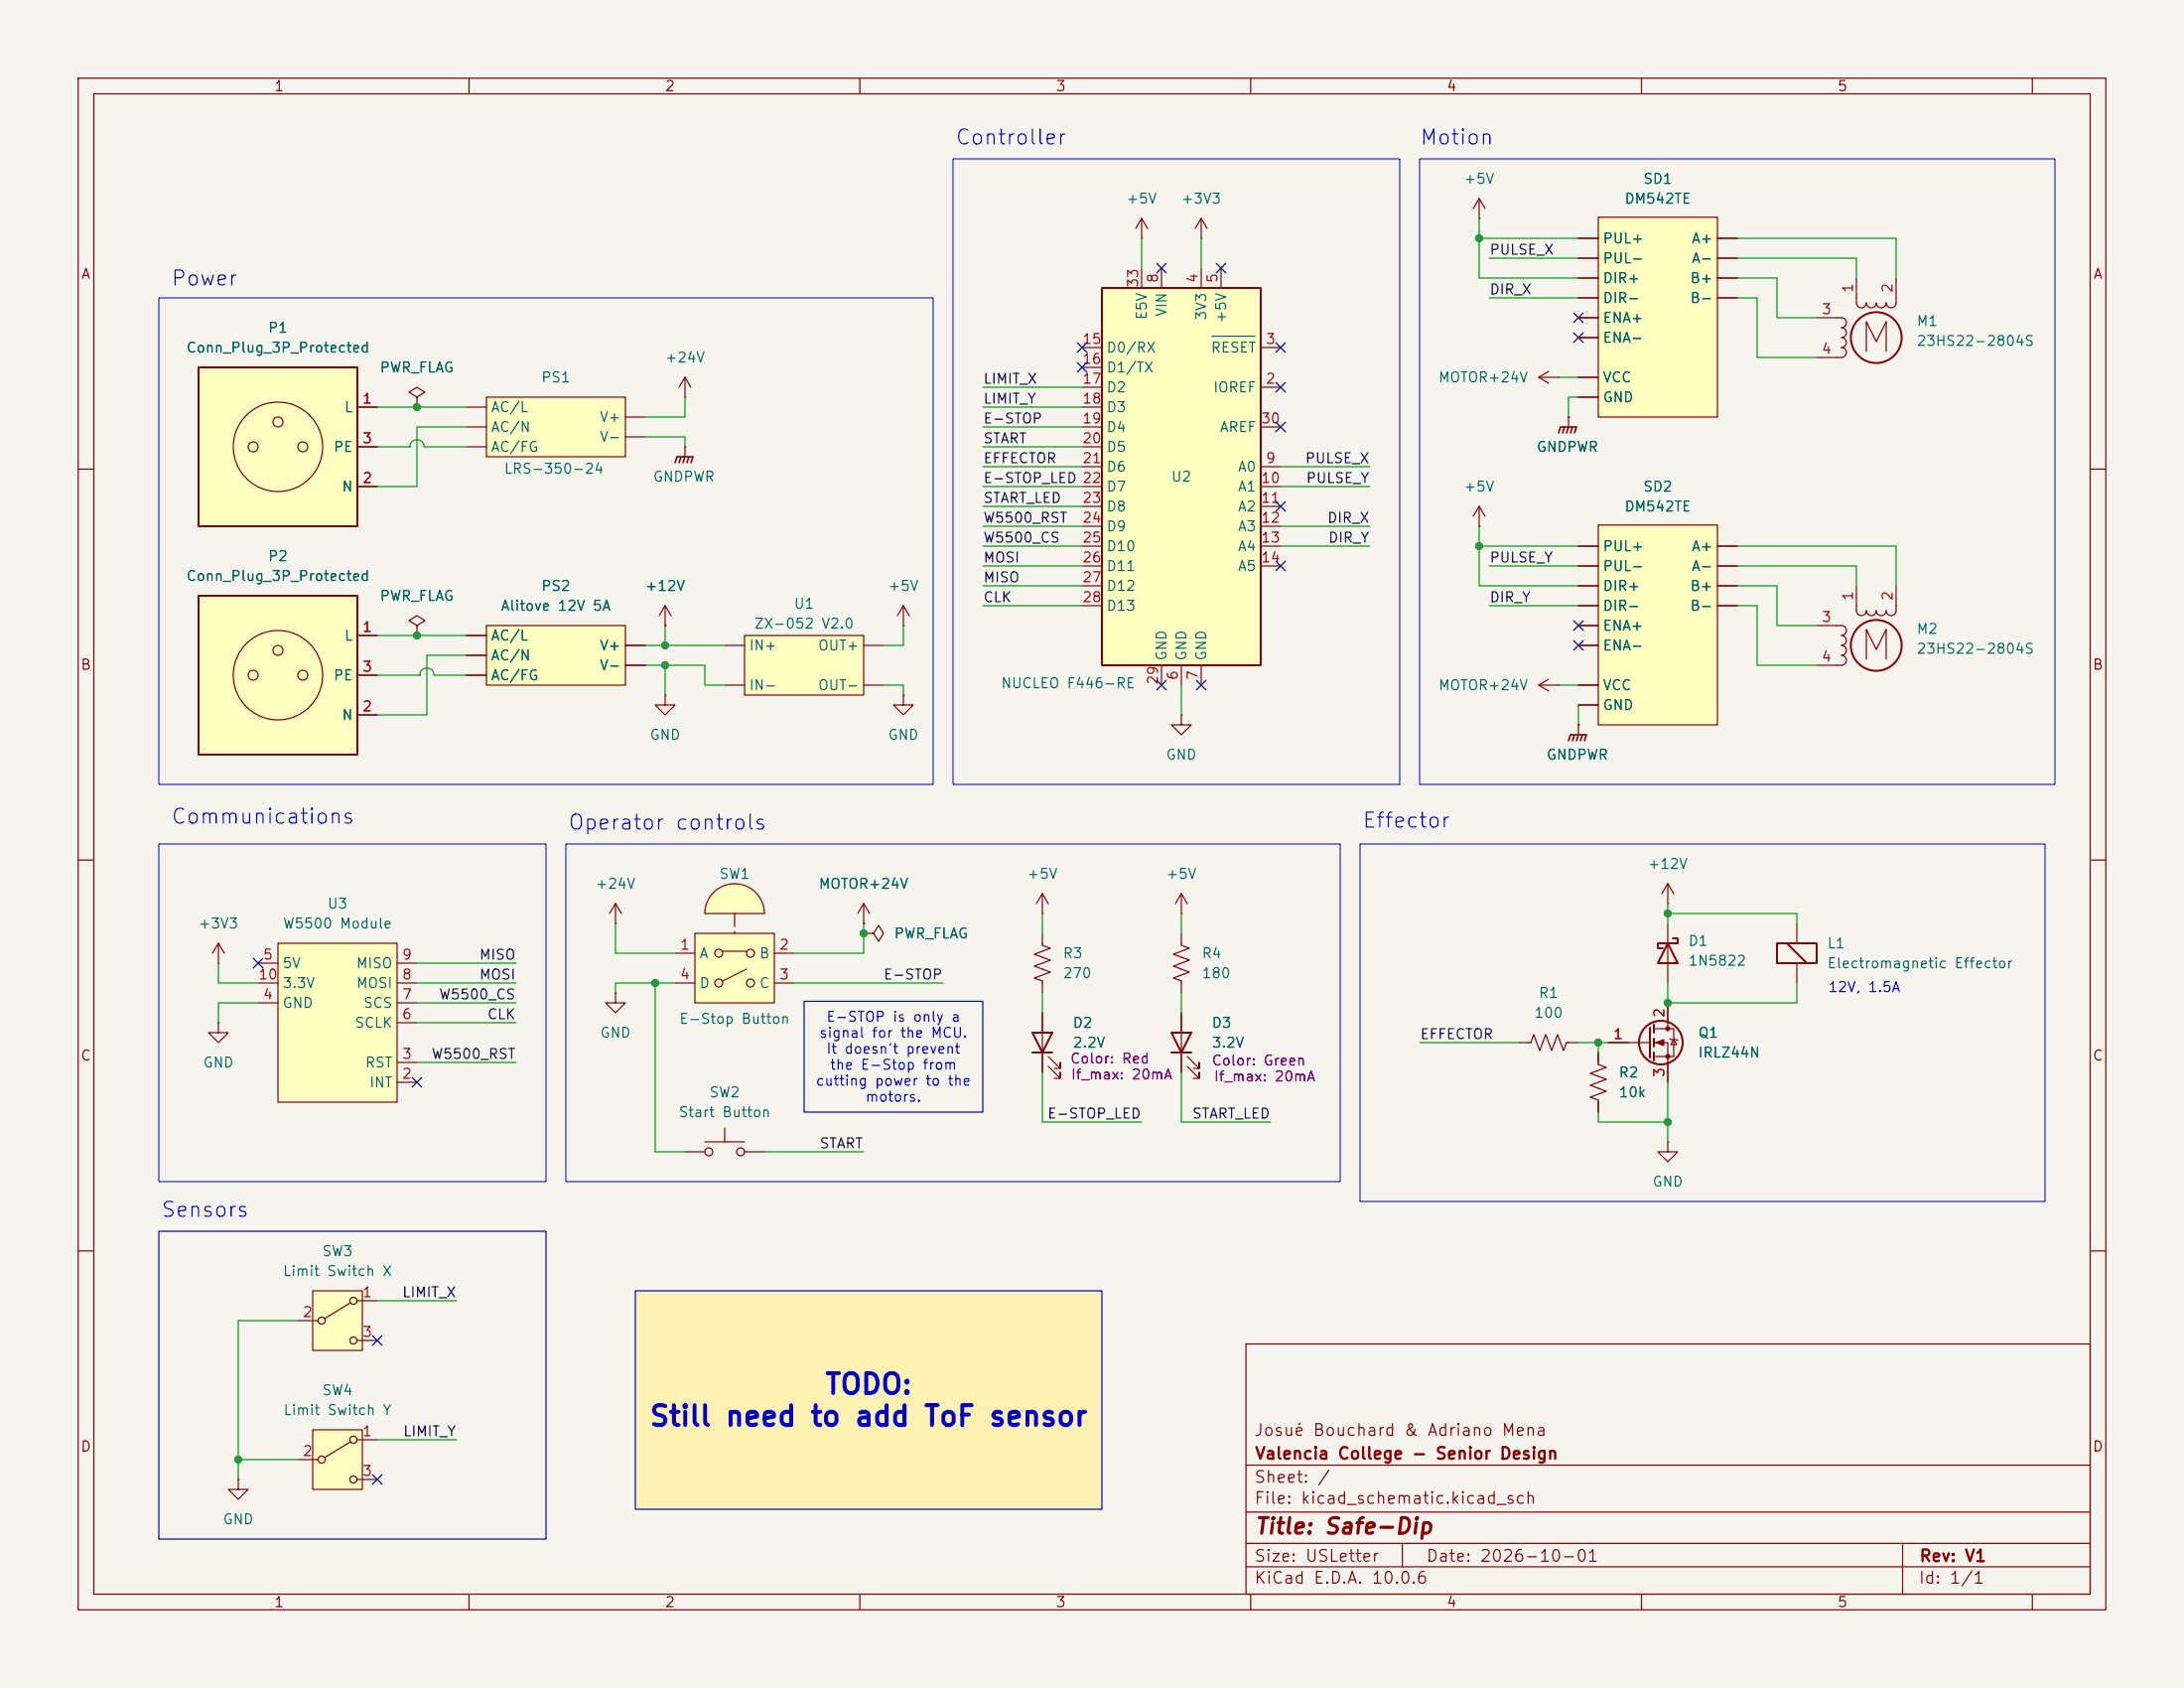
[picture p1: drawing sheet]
<svg xmlns="http://www.w3.org/2000/svg" width="279mm" height="216mm" viewBox="0 0 279 216" stroke-linecap="round" stroke-linejoin="round" font-family="sans-serif">
<path d="M0 0h279.4v215.9h-279.4z" fill="#f5f4ef" stroke="#f5f4ef" stroke-width=".13"/>
<g fill="none" stroke="#840000" stroke-width=".15">
<path d="M10 10h259.4v195.9h-259.4zM12 12h255.4v191.9h-255.4zM60 10v2M110 10v2M160 10v2M210 10v2M260 10v2M10 60h2M267.4 60h2M10 110h2M267.4 110h2M10 160h2"/>
<path d="M159.4 171.9h108v32h-108zM267.4 160h2M159.4 197.4h108M159.4 193.4h108M159.4 187.4h108M179.4 197.4v3M243.4 197.4v6.5M60 203.9v2M110 203.9v2M159.4 200.4h108M160 203.9v2M210 203.9v2"/>
<path d="M260 203.9v2"/>
</g>
<path d="M81.3 165.1h59.7v27.9h-59.7z" fill="#fff0b4"/>
<path d="M53.3 50.8l1.1-.6-1.1-.7-1 .7 1 .6v1.3M53.3 52.1h.1" fill="none" stroke="#840000" stroke-width=".15"/>
<path d="M204.5 27.8h15.2v25.5h-15.2z" fill="#ffffc2"/>
<g fill="none" stroke="#840000" stroke-width=".15">
<path d="M201.9 30.5h2.6M201.9 33h2.6M201.9 35.6h2.6M201.9 38.1h2.6M204.5 27.8h15.2v25.5h-15.2zM219.7 30.5h2.5M219.7 33h2.5M219.7 35.6h2.5M219.7 38.1h2.5M200.7 53.3h.1M200.7 53.3v1.3M201.9 40.6h2.6"/>
<path d="M201.9 43.2h2.6M201.9 48.3h2.6M201.9 50.8h2.6M237.5 74.9v3.2a.64 .64 0 0 0 .6 .6 .64 .64 0 0 0 .7-.6 .64 .64 0 0 0 .6 .6 .64 .64 0 0 0 .6-.6 .64 .64 0 0 0 .7 .6 .64 .64 0 0 0 .6-.6 .64 .64 0 0 0 .6 .6 .64 .64 0 0 0 .7-.6v-3.2M196.8 87.6l1.3 .8M196.8 87.6h2.6M198.1 86.9l-1.3 .7M199.4 87.6h.1M201.9 92.7h.1M201.9 92.7v1.3M232.4 80h3.2a.63 .63 0 0 1 .6 .6 .63 .63 0 0 1-.6 .7 .64 .64 0 0 1 .6 .6 .64 .64 0 0 1-.6 .6 .64 .64 0 0 1 .6 .7 .64 .64 0 0 1-.6 .6 .64 .64 0 0 1 .6 .6 .64 .64 0 0 1-.6 .7h-3.2M238.8 84.3v-3.8l1.2 2.6 1.3-2.6v3.8"/>
</g>
<circle cx="240" cy="82.5" r="3.3" fill="none" stroke="#840000" stroke-width=".25"/>
<path d="M199.4 55.4l.2-.8h2.1l-.3 .8M200.2 54.6l-.3 .8M200.7 54.6l-.3 .8M201.2 54.6l-.3 .8M200.7 94.7l.2-.7h2l-.2 .7M201.4 94l-.2 .7M201.9 94l-.2 .7M202.4 94l-.2 .7" fill="none" stroke="#840000" stroke-width=".2"/>
<path d="M204.5 67.2h15.2v25.5h-15.2z" fill="#ffffc2"/>
<g fill="none" stroke="#840000" stroke-width=".15">
<path d="M201.9 69.9h2.6M201.9 72.4h2.6M201.9 74.9h2.6M201.9 77.5h2.6M204.5 67.2h15.2v25.5h-15.2zM219.7 69.9h2.5M219.7 72.4h2.5M219.7 74.9h2.5M219.7 77.5h2.5M201.9 80h2.6M201.9 82.6h2.6M201.9 87.6h2.6"/>
<path d="M201.9 90.2h2.6"/>
</g>
<path d="M25.4 76.2h20.3v20.3h-20.3z" fill="#ffffc2"/>
<g fill="none" stroke="#840000" stroke-width=".15">
<path d="M45.7 81.3h2.6M45.7 91.4h2.6M45.7 86.4h2.6"/>
<circle cx="32.4" cy="86.4" r=".63"/>
<circle cx="35.6" cy="86.4" r="5.7"/>
<circle cx="35.6" cy="83.2" r=".63"/>
<circle cx="38.7" cy="86.4" r=".63"/>
</g>
<path d="M25.4 76.2h20.3v20.3h-20.3z" fill="none" stroke="#840000" stroke-width=".25"/>
<path d="M25.4 47h20.3v20.3h-20.3z" fill="#ffffc2"/>
<g fill="none" stroke="#840000" stroke-width=".15">
<path d="M146 30.5h.1M146 27.9l-.7 1.3M146 27.9l.8 1.3M146 27.9v2.6M237.5 35.6v3.1a.64 .64 0 0 0 .6 .7 .64 .64 0 0 0 .7-.7 .64 .64 0 0 0 .6 .7 .64 .64 0 0 0 .6-.7 .64 .64 0 0 0 .7 .7 .64 .64 0 0 0 .6-.7 .64 .64 0 0 0 .6 .7 .64 .64 0 0 0 .7-.7v-3.1M45.7 52.1h2.6M45.7 57.2h2.6M232.4 40.6h3.2a.63 .63 0 0 1 .6 .7 .63 .63 0 0 1-.6 .6 .64 .64 0 0 1 .6 .6 .64 .64 0 0 1-.6 .7 .64 .64 0 0 1 .6 .6 .64 .64 0 0 1-.6 .6 .64 .64 0 0 1 .6 .7 .64 .64 0 0 1-.6 .6h-3.2M238.8 45v-3.9l1.2 2.6 1.3-2.6v3.9M45.7 62.2h2.6M53.3 80l1.1-.6-1.1-.7-1 .7 1 .6v1.3M53.3 81.3h.1"/>
<path d="M78.7 118.1h.1M78.7 115.6l-.7 1.2M78.7 115.6l.8 1.2M78.7 115.6v2.5M110.5 118.1h.1M110.5 115.6l-.8 1.2M110.5 115.6l.8 1.2M110.5 115.6v2.5M133.3 116.8h.1M133.3 119.4v1.5l1.1 .4-2.1 .7 2.1 .8-2.1 .8 2.1 .7-2.1 .8 1 .4v1.5M133.3 114.3l-.7 1.3M133.3 114.3l.8 1.3"/>
<path d="M133.3 114.3v2.5M151.1 119.4v1.5l1 .4-2 .7 2 .8-2 .8 2 .7-2 .8 1 .4v1.5M151.1 116.8h.1M151.1 114.3v2.5M151.1 114.3l-.7 1.3M151.1 114.3l.8 1.3M27.9 123.2h.1M27.9 130.8v1.3h1.3l-1.3 1.3-1.2-1.3h1.2M27.9 130.8h.1M27.9 120.7l-.7 1.2M27.9 120.7l.8 1.2M27.9 120.7v2.5"/>
<path d="M133.3 129.5v7.7M134.1 136.4l1.5 1.5v-.7v.7h-.7M134.1 135.1l1.5 1.6v-.8v.8h-.7M151.1 129.5v7.7M151.9 136.4l1.5 1.5v-.7v.7h-.7M151.9 135.1l1.5 1.6v-.8v.8h-.7"/>
<circle cx="32.4" cy="57.1" r=".63"/>
<circle cx="35.6" cy="57.1" r="5.7"/>
<circle cx="35.6" cy="54" r=".63"/>
<circle cx="38.7" cy="57.1" r=".63"/>
</g>
<g fill="none" stroke="#840000" stroke-width=".25">
<path d="M25.4 47h20.3v20.3h-20.3zM132.1 132.1h2.5l-1.3 2.5zM132.1 134.6h2.5M149.9 132.1h2.5l-1.3 2.5zM149.9 134.6h2.5"/>
<circle cx="240" cy="43.2" r="3.3"/>
</g>
<path d="M35.6 120.7h15.2v20.3h-15.2z" fill="#ffffc2"/>
<path d="M33 128.3h2.6M33 123.2h2.6M33 125.7h2.6M35.6 120.7h15.2v20.3h-15.2zM50.8 138.4h2.5M50.8 135.9h2.5M50.8 128.3h2.5M50.8 123.2h2.5M50.8 130.8h2.5M50.8 125.7h2.5M30.5 189.2v1.3h1.2l-1.2 1.3-1.3-1.3h1.3M30.5 189.2h.1" fill="none" stroke="#840000" stroke-width=".15"/>
<path d="M40 165.1h6.4v7.6h-6.4z" fill="#ffffc2"/>
<g fill="none" stroke="#840000" stroke-width=".15">
<path d="M151.1 91.4v1.3h1.3l-1.3 1.3-1.2-1.3h1.2M151.1 91.4h.1M38.1 168.9h2.5M40 165.1h6.4v7.6h-6.4zM44.8 166.6l-3.3 2.1M45.7 166.4h2.6M45.7 171.5h2.6"/>
<circle cx="41.1" cy="168.9" r=".46"/>
<circle cx="45.2" cy="171.5" r=".46"/>
<circle cx="45.2" cy="166.4" r=".46"/>
</g>
<path d="M40 182.9h6.4v7.6h-6.4z" fill="#ffffc2"/>
<g fill="none" stroke="#840000" stroke-width=".15">
<path d="M153.7 30.5h.1M153.7 27.9l-.8 1.3M153.7 27.9l.7 1.3M153.7 27.9v2.6M115.6 77.5l-.8 1.2M115.6 77.5l.7 1.2M115.6 77.5v2.5M115.6 80h.1M38.1 186.7h2.5M40 182.9h6.4v7.6h-6.4zM44.8 184.4l-3.3 2M45.7 184.2h2.6"/>
<path d="M45.7 189.2h2.6"/>
<circle cx="41.1" cy="186.7" r=".46"/>
<circle cx="45.2" cy="184.2" r=".46"/>
<circle cx="45.2" cy="189.2" r=".46"/>
</g>
<path d="M141 36.8h20.3v48.3h-20.3z" fill="#ffffc2"/>
<g fill="none" stroke="#840000" stroke-width=".25">
<path d="M141 36.8h20.3v48.3h-20.3zM211.1 131.4v3.9M211.6 131.1v1M211.6 132.8v1.1M211.6 134.6v1M213.4 120.7l1.2 2.5h-2.5zM214 120h.6v.7h-2.5v.6h.6M227.3 120.7h5.1v2.5h-5.1zM228.6 120.7l2.5 2.5"/>
<circle cx="212.5" cy="133.3" r="2.79"/>
</g>
<g fill="none" stroke="#840000" stroke-width=".15">
<path d="M146 34.3v2.5M148.6 34.3v2.5M153.7 34.3v2.5M156.2 34.3v2.5M138.4 49.5h2.6M138.4 44.5h2.6M138.4 59.7h2.6M138.4 47h2.6M138.4 52.1h2.6M138.4 54.6h2.6M138.4 57.2h2.6M161.3 49.5h2.5"/>
<path d="M161.3 44.5h2.5M161.3 59.7h2.5M161.3 54.6h2.5M138.4 62.2h2.6M138.4 64.8h2.6M138.4 67.3h2.6M138.4 69.9h2.6M138.4 72.4h2.6M138.4 74.9h2.6M138.4 77.5h2.6M161.3 62.2h2.5M161.3 64.8h2.5"/>
<path d="M161.3 67.3h2.5M161.3 69.9h2.5M161.3 72.4h2.5M189.2 67.3h.1M189.2 64.8l-.7 1.2M189.2 64.8l.8 1.2M189.2 64.8v2.5M85.1 88.9v1.3h1.3l-1.3 1.2-1.3-1.2h1.3M85.1 88.9h.1M148.6 85.1v2.5M151.1 85.1v2.5M153.7 85.1v2.5"/>
<path d="M213.4 115.6h.1M213.4 113v2.6M213.4 118.1v7.6M213.4 113l-.8 1.3M213.4 113l.7 1.3M229.9 118.1v2.6M194.3 133.4h1.5l.4-1.1 .8 2.1 .7-2.1 .8 2.1 .8-2.1 .7 2.1 .4-1h1.5M204.5 134.6v1.5l1 .4-2 .8 2 .7-2 .8 2 .8-2 .7 1 .4v1.5M205.7 133.4h5.4M211.6 131.6h2.5v3.5h-2.5M211.6 133.4h1.8v5M213.4 128.3v3.3"/>
<path d="M213.6 132.8l.1 .2h.8l.1 .1M214.1 133l.4 .6h-.8zM229.9 123.2v2.5M87.6 147.3h2.6M90.2 146.1h5M92.7 144.3v1.8M95.2 147.3h2.6M213.4 146.1v1.2h1.2l-1.2 1.3-1.3-1.3h1.3M213.4 146.1h.1"/>
<circle cx="90.7" cy="147.3" r=".51"/>
<circle cx="94.7" cy="147.3" r=".51"/>
</g>
<path d="M155.1 43h5.5" fill="none" stroke="#006464" stroke-width=".15"/>
<g fill="#840000" stroke="#840000" stroke-width=".15">
<path d="M211.8 133.4l1.1-.4v.7z"/>
<circle cx="213.4" cy="131.6" r=".25"/>
<circle cx="213.4" cy="135.1" r=".25"/>
</g>
<g fill="#ffffc2" stroke="#ffffc2" stroke-width=".13">
<path d="M91.3 114.1a3.8 3.8 0 0 1 2.7-1.1v3.8h-3.8a3.8 3.8 0 0 1 1.1-2.7z"/>
<path d="M94 113a3.8 3.8 0 0 1 3.8 3.8h-3.8z"/>
</g>
<path d="M90.2 116.8h7.6" fill="none" stroke="#ffffc2" stroke-width=".13"/>
<path d="M88.9 119.4h10.2v8.9h-10.2z" fill="#ffffc2"/>
<g fill="none" stroke="#840000" stroke-width=".15">
<path d="M189.2 27.9h.1M189.2 25.4l-.7 1.3M189.2 25.4l.8 1.3M189.2 25.4v2.5M87.6 57.2h.1M87.6 50.8h.1M87.6 48.3v2.5M87.6 57.2v1.2M87.6 48.3l-.7 1.2M87.6 48.3l.8 1.2M196.8 48.3l1.3 .7M196.8 48.3h2.6"/>
<path d="M198.1 47.5l-1.3 .8M199.4 48.3h.1M85.1 77.5l-.8 1.2M85.1 77.5l.8 1.2M85.1 77.5v2.5M85.1 80h.1M115.6 88.9v1.3h1.2l-1.2 1.2-1.3-1.2h1.3M115.6 88.9h.1M88.9 119.4h10.2v8.9h-10.2zM91.3 114.1a3.8 3.8 0 0 1 4.1-.8 3.8 3.8 0 0 1 2.4 3.5h-7.6a3.8 3.8 0 0 1 1.1-2.7zM86.4 121.9h2.5M86.4 125.7h2.5"/>
<path d="M92.5 121.7h3M95.5 124l-3 1.5M99.1 121.9h2.5M99.1 125.7h2.5"/>
<circle cx="91.9" cy="121.9" r=".51"/>
<circle cx="91.9" cy="125.7" r=".51"/>
<circle cx="96" cy="121.9" r=".51"/>
<circle cx="96" cy="125.7" r=".51"/>
</g>
<path d="M94 116.8v2.6" fill="none" stroke="#840000" stroke-width=".15" stroke-dasharray="1.7 .6"/>
<path d="M86.4 59.2l.2-.8h2l-.2 .8M87.1 58.4l-.2 .8M87.6 58.4l-.2 .8M88.1 58.4l-.2 .8" fill="none" stroke="#840000" stroke-width=".2"/>
<path d="M62.2 80h17.8v7.6h-17.8z" fill="#ffffc2"/>
<path d="M59.7 81.3h2.5M59.7 83.8h2.5M59.7 86.4h2.5M62.2 80h17.8v7.6h-17.8zM80 82.6h2.5M80 85.1h2.5" fill="none" stroke="#840000" stroke-width=".15"/>
<path d="M95.2 81.3h15.3v7.6h-15.3z" fill="#ffffc2"/>
<path d="M92.7 82.6h2.5M92.7 87.6h2.5M95.2 81.3h15.3v7.6h-15.3zM110.5 82.6h2.5M110.5 87.6h2.5" fill="none" stroke="#840000" stroke-width=".15"/>
<path d="M62.2 50.8h17.8v7.6h-17.8z" fill="#ffffc2"/>
<g fill="none" stroke="#840000" stroke-width=".15">
<path d="M201.9 30.5h2.6M201.9 33h2.6M201.9 35.6h2.6M201.9 38.1h2.6M219.7 30.5h2.5M219.7 33h2.5M219.7 35.6h2.5M219.7 38.1h2.5M45.7 52.1h2.6M45.7 57.2h2.6M53.3 52.1h.1M59.7 52.1h2.5"/>
<path d="M59.7 54.6h2.5M59.7 57.2h2.5M62.2 50.8h17.8v7.6h-17.8zM80 53.3h2.5M80 55.9h2.5M200.7 53.3h.1M201.9 40.6h2.6M201.9 43.2h2.6M201.9 48.3h2.6M201.9 50.8h2.6M45.7 62.2h2.6M201.9 69.9h2.6"/>
<path d="M201.9 72.4h2.6M201.9 74.9h2.6M201.9 77.5h2.6M219.7 69.9h2.5M219.7 72.4h2.5M219.7 74.9h2.5M219.7 77.5h2.5M45.7 81.3h2.6M45.7 91.4h2.6M45.7 86.4h2.6M53.3 81.3h.1M59.7 81.3h2.5"/>
<path d="M59.7 86.4h2.5M59.7 83.8h2.5M80 82.6h2.5M80 85.1h2.5M85.1 80h.1M201.9 92.7h.1M201.9 80h2.6M201.9 82.6h2.6M201.9 87.6h2.6M201.9 90.2h2.6M110.5 119.4h1.3l.6-1 .6 1-.6 1-.6-1M110.5 119.4h.1"/>
<path d="M110.5 118.1h.1M78.7 127v1.3h1.3l-1.3 1.2-1.2-1.2h1.2M78.7 127h.1M133.3 129.5v2.6M133.3 134.6v2.6M151.1 129.5v2.6M151.1 134.6v2.6M204.5 134.6v1.3M205.7 133.4h2.6M213.4 128.3v2.5M213.4 135.9v2.5M204.5 141v1.2"/>
</g>
<g fill="none" stroke="#009600" stroke-width=".15">
<path d="M146 30.5v3.8M153.7 30.5v3.8M189.2 27.9v7.7h12.7M189.2 30.5h12.7M190.5 38.1h11.4M190.5 33h11.4M222.2 35.6h5.1v5h5.1M222.2 38.1h2.6v7.6h7.6M222.2 33h15.3v2.6M222.2 30.5h20.4v5.1M48.3 52.1h11.4M48.3 57.2h4.1"/>
<path d="M52.4 57.2h.1M52.4 57.2a.91 .91 0 0 1 .9-1 .91 .91 0 0 1 1 1h5.4M59.7 54.6h-6.4v7.6h-5M82.5 55.9h5.1v1.3M87.6 50.8v2.5h-5.1M125.7 59.7h12.7M125.7 54.6h12.7M125.7 52.1h12.7M125.7 57.2h12.7M125.7 49.5h12.7M163.8 59.7h11.5M199.4 48.3h2.5"/>
<path d="M201.9 50.8h-1.2v2.5M125.7 74.9h12.7M125.7 62.2h12.7M125.7 67.3h12.7M125.7 72.4h12.7M125.7 69.9h12.7M125.7 64.8h12.7M125.7 77.5h12.7M163.8 62.2h11.5M163.8 67.3h11.5M163.8 69.9h11.5M189.2 67.3v7.6h12.7"/>
<path d="M189.2 69.9h12.7M190.5 72.4h11.4M190.5 77.5h11.4M222.2 74.9h5.1v5.1h5.1M222.2 72.4h15.3v2.5M222.2 69.9h20.4v5M222.2 77.5h2.6v7.6h7.6M48.3 86.4h5.4M48.3 81.3h11.4M53.7 86.4h.1M53.7 86.4a.91 .91 0 0 1 .9-1 .91 .91 0 0 1 .9 1h4.2M59.7 83.8h-5.1v7.6h-6.3"/>
<path d="M82.5 85.1h7.7v2.5h2.5M82.5 82.6h10.2M85.1 80v2.6M85.1 85.1v3.8M113 87.6h2.6v1.3M115.6 80v2.6h-2.6M151.1 87.6v3.8M199.4 87.6h2.5M201.9 90.2v2.5M78.7 118.1v3.8h7.7M110.5 118.1v3.8h-8.9M133.3 116.8v2.6"/>
<path d="M151.1 116.8v2.6M213.4 115.6v2.5M213.4 116.8h16.5v1.3M27.9 123.2v2.5h5.1M33 128.3h-5.1v2.5M53.3 125.7h12.7M53.3 128.3h12.7M53.3 135.9h12.7M53.3 130.8h12.7M53.3 123.2h12.7M83.8 125.7v21.6h3.8M86.4 125.7h-7.7v1.3"/>
<path d="M101.6 125.7h19M133.3 137.2v6.3h12.7M133.3 127v2.5M151.1 127v2.5M151.1 137.2v6.3h11.5M181.6 133.4h12.7M201.9 133.4h3.8M204.5 133.4v1.2M213.4 125.7v2.6h16.5v-2.6M213.4 138.4v7.7M97.8 147.3h12.7M204.5 142.2v1.3h8.9"/>
<path d="M38.1 168.9h-7.6v20.3M48.3 166.4h10.1M30.5 186.7h7.6M48.3 184.2h10.1"/>
</g>
<g fill="none" stroke="#000084" stroke-width=".15">
<path d="M148 33.7l1.2 1.2M149.2 33.7l-1.2 1.2M155.6 33.7l1.2 1.2M156.8 33.7l-1.2 1.2M137.8 46.4l1.2 1.2M137.8 43.8l1.2 1.3M139 43.8l-1.2 1.3M139 46.4l-1.2 1.2M163.2 48.9l1.2 1.2M163.2 54l1.2 1.2M163.2 43.8l1.2 1.3M164.4 48.9l-1.2 1.2"/>
<path d="M164.4 54l-1.2 1.2M164.4 43.8l-1.2 1.3M201.3 40l1.2 1.2M201.3 42.6l1.2 1.2M202.5 40l-1.2 1.2M202.5 42.6l-1.2 1.2M163.2 64.2l1.2 1.2M163.2 71.8l1.2 1.2M164.4 64.2l-1.2 1.2M164.4 71.8l-1.2 1.2M201.3 79.4l1.2 1.2M202.5 79.4l-1.2 1.2"/>
<path d="M148 87l1.2 1.2M149.2 87l-1.2 1.2M153.1 87l1.2 1.2M154.3 87l-1.2 1.2M201.3 81.9l1.2 1.3M202.5 81.9l-1.2 1.3M32.4 122.6l1.2 1.2M33.6 122.6l-1.2 1.2M52.7 137.8l1.2 1.2M53.9 137.8l-1.2 1.2M47.7 170.8l1.2 1.3M48.9 170.8l-1.2 1.3"/>
<path d="M47.7 188.6l1.2 1.2M48.9 188.6l-1.2 1.2"/>
</g>
<path d="M102.9 128.1h22.8v14.1h-22.8zM20.3 157.5h49.5v39.4h-49.5zM81.3 165.1h59.7v27.9h-59.7z" fill="none" stroke="#0000c2" stroke-width=".15"/>
<path d="M20.3 38.1h99.1v62.2h-99.1zM121.9 20.3h57.2v80h-57.2zM181.6 20.3h81.3v80h-81.3zM20.3 108h49.5v43.1h-49.5zM72.4 108h99v43.1h-99zM174 108h87.6v45.7h-87.6z" fill="none" stroke="#0000c2" stroke-width=".13"/>
<g fill="#009600" stroke="#009600" stroke-width=".13">
<circle cx="189.2" cy="30.5" r=".46"/>
<circle cx="189.2" cy="69.9" r=".46"/>
<circle cx="53.3" cy="52.1" r=".46"/>
<circle cx="53.3" cy="81.3" r=".46"/>
<circle cx="213.4" cy="116.8" r=".46"/>
<circle cx="204.5" cy="133.4" r=".46"/>
<circle cx="213.4" cy="143.5" r=".46"/>
<circle cx="213.4" cy="128.3" r=".46"/>
<circle cx="30.5" cy="186.7" r=".46"/>
<circle cx="83.8" cy="125.7" r=".46"/>
<circle cx="110.5" cy="119.4" r=".46"/>
<circle cx="85.1" cy="82.6" r=".46"/>
<circle cx="85.1" cy="85.1" r=".46"/>
</g>
<g font-size="2.5" fill="#0000c2">
<text x="105.4" y="178.9">TODO:</text>
<text x="82.9" y="183">Still need to add ToF sensor</text>
</g>
<text font-size="2" fill="#840000" x="160.4" y="196.7">Title: Safe-Dip</text>
<g font-size="1.9" fill="#0000c2">
<text x="122.1" y="19">Controller</text>
<text x="181.5" y="19">Motion</text>
<text x="21.8" y="37">Power</text>
<text x="21.8" y="105.8">Communications</text>
<text x="72.6" y="106.6">Operator controls</text>
<text x="174.2" y="106.4">Effector</text>
<text x="20.5" y="156.1">Sensors</text>
</g>
<g font-size="1.5" fill="#840000">
<text x="160.4" y="184">Josué Bouchard &amp; Adriano Mena</text>
<text x="160.4" y="190">Sheet: /</text>
<text x="160.4" y="187">Valencia College - Senior Design</text>
<text x="160.4" y="192.7">File: kicad_schematic.kicad_sch</text>
<text x="160.4" y="202.9">KiCad E.D.A. 10.0.6</text>
<text x="160.4" y="200.1">Size: USLetter</text>
<text x="182.4" y="200.1">Date: 2026-10-01</text>
<text x="245.4" y="202.9">Id: 1/1</text>
<text x="245.4" y="200.1">Rev: V1</text>
</g>
<g font-size="1.3" fill="#840000">
<text x="35" y="12">1</text>
<text x="85" y="12">2</text>
<text x="135" y="12">3</text>
<text x="185" y="12">4</text>
<text x="235" y="12">5</text>
<text x="10.3" y="36">A</text>
<text x="267.7" y="36">A</text>
<text x="10.2" y="86">B</text>
<text x="267.6" y="86">B</text>
<text x="10.2" y="136">C</text>
<text x="267.6" y="136">C</text>
<text x="10.2" y="186">D</text>
<text x="267.6" y="186">D</text>
<text x="35" y="205.9">1</text>
<text x="85" y="205.9">2</text>
<text x="135" y="205.9">3</text>
<text x="185" y="205.9">4</text>
<text x="235" y="205.9">5</text>
</g>
<g font-size="1.3" fill="#006464">
<text x="187.2" y="23.8">+5V</text>
<text x="210.1" y="23.8">SD1</text>
<text x="144" y="26.4">+5V</text>
<text x="151" y="26.4">+3V3</text>
<text x="207.7" y="26.4">DM542TE</text>
<text x="205" y="31.4">PUL+</text>
<text x="205" y="34">PUL-</text>
<text x="216.3" y="31.4">A+</text>
<text x="216.3" y="34">A-</text>
<text x="147" y="41" transform="rotate(-90 147 41)">E5V</text>
<text x="149.6" y="40.6" transform="rotate(-90 149.6 40.6)">VIN</text>
<text x="154.6" y="41.1" transform="rotate(-90 154.6 41.1)">3V3</text>
<text x="157.2" y="41.4" transform="rotate(-90 157.2 41.4)">+5V</text>
<text x="205" y="36.5">DIR+</text>
<text x="205" y="39.1">DIR-</text>
<text x="205" y="41.6">ENA+</text>
<text x="216.1" y="36.5">B+</text>
<text x="216.1" y="39.1">B-</text>
<text x="23.7" y="45.4">Conn_Plug_3P_Protected</text>
<text x="34.2" y="42.9">P1</text>
<text x="48.5" y="48">PWR_FLAG</text>
<text x="85" y="46.7">+24V</text>
<text x="141.5" y="45.4">D0/RX</text>
<text x="141.5" y="48">D1/TX</text>
<text x="154.8" y="45.4">RESET</text>
<text x="205" y="44.1">ENA-</text>
<text x="245.1" y="42">M1</text>
<text x="245.1" y="44.6">23HS22-2804S</text>
<text x="44" y="53">L</text>
<text x="62.7" y="53">AC/L</text>
<text x="69.1" y="49.2">PS1</text>
<text x="141.5" y="50.5">D2</text>
<text x="141.5" y="53">D3</text>
<text x="155.1" y="50.5">IOREF</text>
<text x="183.9" y="49.2">MOTOR+24V</text>
<text x="205" y="49.2">VCC</text>
<text x="205" y="51.8">GND</text>
<text x="42.6" y="58.1">PE</text>
<text x="62.7" y="55.6">AC/N</text>
<text x="62.7" y="58.1">AC/FG</text>
<text x="76.6" y="54.3">V+</text>
<text x="76.6" y="56.8">V-</text>
<text x="141.5" y="55.6">D4</text>
<text x="141.5" y="58.1">D5</text>
<text x="156" y="55.6">AREF</text>
<text x="196.5" y="58.1">GNDPWR</text>
<text x="43.7" y="63.2">N</text>
<text x="64.4" y="60.9">LRS-350-24</text>
<text x="83.4" y="61.9">GNDPWR</text>
<text x="141.5" y="60.7">D6</text>
<text x="141.5" y="63.2">D7</text>
<text x="141.5" y="65.7">D8</text>
<text x="149.7" y="61.9">U2</text>
<text x="158.3" y="60.7">A0</text>
<text x="158.3" y="63.2">A1</text>
<text x="158.3" y="65.7">A2</text>
<text x="187.2" y="63.2">+5V</text>
<text x="207.7" y="65.7">DM542TE</text>
<text x="210.1" y="63.2">SD2</text>
<text x="141.5" y="68.3">D9</text>
<text x="141.5" y="70.8">D10</text>
<text x="158.3" y="68.3">A3</text>
<text x="158.3" y="70.8">A4</text>
<text x="205" y="70.8">PUL+</text>
<text x="216.3" y="70.8">A+</text>
<text x="23.7" y="74.6">Conn_Plug_3P_Protected</text>
<text x="34.2" y="72.1">P2</text>
<text x="48.5" y="77.2">PWR_FLAG</text>
<text x="69.1" y="75.9">PS2</text>
<text x="82.4" y="75.9">+12V</text>
<text x="113.5" y="75.9">+5V</text>
<text x="141.5" y="73.4">D11</text>
<text x="141.5" y="75.9">D12</text>
<text x="158.3" y="73.4">A5</text>
<text x="205" y="73.4">PUL-</text>
<text x="205" y="75.9">DIR+</text>
<text x="216.1" y="75.9">B+</text>
<text x="216.3" y="73.4">A-</text>
<text x="44" y="82.2">L</text>
<text x="62.7" y="82.2">AC/L</text>
<text x="64" y="78.4">Alitove 12V 5A</text>
<text x="76.6" y="83.5">V+</text>
<text x="95.7" y="83.5">IN+</text>
<text x="96.4" y="80.7">ZX-052 V2.0</text>
<text x="101.5" y="78.2">U1</text>
<text x="104.6" y="83.5">OUT+</text>
<text x="141.5" y="78.4">D13</text>
<text x="205" y="78.4">DIR-</text>
<text x="205" y="81">ENA+</text>
<text x="205" y="83.5">ENA-</text>
<text x="216.1" y="78.4">B-</text>
<text x="245.1" y="81.4">M2</text>
<text x="245.1" y="83.9">23HS22-2804S</text>
<text x="42.6" y="87.3">PE</text>
<text x="62.7" y="84.8">AC/N</text>
<text x="62.7" y="87.3">AC/FG</text>
<text x="76.6" y="86.1">V-</text>
<text x="95.7" y="88.6">IN-</text>
<text x="104.6" y="88.6">OUT-</text>
<text x="128" y="88.3">NUCLEO F446-RE</text>
<text x="149.6" y="84.6" transform="rotate(-90 149.6 84.6)">GND</text>
<text x="152.1" y="84.6" transform="rotate(-90 152.1 84.6)">GND</text>
<text x="154.6" y="84.6" transform="rotate(-90 154.6 84.6)">GND</text>
<text x="183.9" y="88.6">MOTOR+24V</text>
<text x="205" y="88.6">VCC</text>
<text x="43.7" y="92.4">N</text>
<text x="83" y="94.9">GND</text>
<text x="113.5" y="94.9">GND</text>
<text x="205" y="91.1">GND</text>
<text x="149.1" y="97.5">GND</text>
<text x="197.7" y="97.5">GNDPWR</text>
<text x="76.1" y="114">+24V</text>
<text x="91.9" y="112.7">SW1</text>
<text x="104.6" y="114">MOTOR+24V</text>
<text x="131.3" y="112.7">+5V</text>
<text x="149.1" y="112.7">+5V</text>
<text x="210.7" y="111.5">+12V</text>
<text x="25.3" y="119.1">+3V3</text>
<text x="36.1" y="119.1">W5500 Module</text>
<text x="41.8" y="116.5">U3</text>
<text x="36" y="124.2">5V</text>
<text x="45.5" y="124.2">MISO</text>
<text x="89.4" y="122.9">A</text>
<text x="97.1" y="122.9">B</text>
<text x="114.3" y="120.3">PWR_FLAG</text>
<text x="135.9" y="122.9">R3</text>
<text x="135.9" y="125.4">270</text>
<text x="153.7" y="122.9">R4</text>
<text x="153.7" y="125.4">180</text>
<text x="215.9" y="121.3">D1</text>
<text x="215.9" y="123.8">1N5822</text>
<text x="233.7" y="121.6">L1</text>
<text x="233.7" y="124.2">Electromagnetic Effector</text>
<text x="36" y="129.2">GND</text>
<text x="36" y="126.7">3.3V</text>
<text x="45.3" y="131.8">SCLK</text>
<text x="45.5" y="126.7">MOSI</text>
<text x="46.4" y="129.2">SCS</text>
<text x="86.8" y="131.3">E-Stop Button</text>
<text x="89.4" y="126.7">D</text>
<text x="97.1" y="126.7">C</text>
<text x="137.1" y="131.8">D2</text>
<text x="154.9" y="131.8">D3</text>
<text x="196.2" y="130.5">100</text>
<text x="196.8" y="128">R1</text>
<text x="25.9" y="136.9">GND</text>
<text x="46.6" y="136.9">RST</text>
<text x="76.7" y="133">GND</text>
<text x="137.1" y="134.3">2.2V</text>
<text x="154.9" y="134.3">3.2V</text>
<text x="217.2" y="133">Q1</text>
<text x="217.2" y="135.6">IRLZ44N</text>
<text x="47.2" y="139.4">INT</text>
<text x="86.7" y="143.2">Start Button</text>
<text x="90.6" y="140.7">SW2</text>
<text x="207" y="138.1">R2</text>
<text x="207" y="140.7">10k</text>
<text x="211.3" y="152.1">GND</text>
<text x="41.1" y="161">SW3</text>
<text x="36.1" y="163.5">Limit Switch X</text>
<text x="41.1" y="178.8">SW4</text>
<text x="36.2" y="181.3">Limit Switch Y</text>
<text x="28.4" y="195.3">GND</text>
</g>
<g font-size="1.3" fill="#0f0f0f">
<text x="190.5" y="32.9">PULSE_X</text>
<text x="190.5" y="38">DIR_X</text>
<text x="125.7" y="51.9">LIMIT_Y</text>
<text x="125.7" y="49.4">LIMIT_X</text>
<text x="125.7" y="57">START</text>
<text x="125.7" y="54.5">E-STOP</text>
<text x="125.7" y="59.6">EFFECTOR</text>
<text x="166.9" y="59.6">PULSE_X</text>
<text x="125.7" y="62.1">E-STOP_LED 22</text>
<text x="125.7" y="64.6">START_LED</text>
<text x="167" y="62.1">PULSE_Y</text>
<text x="125.7" y="69.7">W5500_CS</text>
<text x="125.7" y="67.2">W5500_RST</text>
<text x="169.7" y="67.2">DIR_X</text>
<text x="169.8" y="69.7">DIR_Y</text>
<text x="125.7" y="72.3">MOSI</text>
<text x="125.7" y="74.8">MISO</text>
<text x="125.7" y="77.3">CLK</text>
<text x="190.5" y="72.3">PULSE_Y</text>
<text x="190.5" y="77.3">DIR_Y</text>
<text x="61.2" y="123.1">MISO</text>
<text x="61.2" y="125.6">MOSI</text>
<text x="112.9" y="125.6">E-STOP</text>
<text x="56.1" y="128.1">W5500_CS</text>
<text x="62.2" y="130.7">CLK</text>
<text x="55.1" y="135.8">W5500_RST</text>
<text x="181.6" y="133.2">EFFECTOR</text>
<text x="133.9" y="143.4">E-STOP_LED</text>
<text x="152.4" y="143.4">START_LED</text>
<text x="104.8" y="147.2">START</text>
<text x="51.4" y="166.2">LIMIT_X</text>
<text x="51.5" y="184">LIMIT_Y</text>
</g>
<g font-size="1.3" fill="#a90000">
<text x="145.9" y="36.9" transform="rotate(-90 145.9 36.9)">33</text>
<text x="148.5" y="36.3" transform="rotate(-90 148.5 36.3)">8</text>
<text x="153.5" y="36.3" transform="rotate(-90 153.5 36.3)">4</text>
<text x="156.1" y="36.3" transform="rotate(-90 156.1 36.3)">5</text>
<text x="232.9" y="40.5">3</text>
<text x="237.4" y="37.6" transform="rotate(-90 237.4 37.6)">1</text>
<text x="242.4" y="37.6" transform="rotate(-90 242.4 37.6)">2</text>
<text x="138.4" y="44.3">15</text>
<text x="138.4" y="46.9">16</text>
<text x="161.8" y="44.3">3</text>
<text x="232.9" y="45.6">4</text>
<text x="46.3" y="51.9">1</text>
<text x="138.4" y="49.4">17</text>
<text x="138.4" y="51.9">18</text>
<text x="161.8" y="49.4">2</text>
<text x="46.3" y="57">3</text>
<text x="138.4" y="54.5">19</text>
<text x="138.4" y="57">20</text>
<text x="138.4" y="59.6">21</text>
<text x="161.2" y="54.5">30</text>
<text x="161.8" y="59.6">9</text>
<text x="46.3" y="62.1">2</text>
<text x="138.4" y="64.6">23</text>
<text x="161.2" y="62.1">10</text>
<text x="161.2" y="64.6">11</text>
<text x="138.4" y="67.2">24</text>
<text x="138.4" y="69.7">25</text>
<text x="161.2" y="67.2">12</text>
<text x="161.2" y="69.7">13</text>
<text x="138.4" y="72.3">26</text>
<text x="138.4" y="74.8">27</text>
<text x="138.4" y="77.3">28</text>
<text x="161.2" y="72.3">14</text>
<text x="237.4" y="76.9" transform="rotate(-90 237.4 76.9)">1</text>
<text x="242.4" y="76.9" transform="rotate(-90 242.4 76.9)">2</text>
<text x="46.3" y="81.1">1</text>
<text x="232.9" y="79.9">3</text>
<text x="46.3" y="86.2">3</text>
<text x="148.5" y="87.7" transform="rotate(-90 148.5 87.7)">29</text>
<text x="151" y="87.1" transform="rotate(-90 151 87.1)">6</text>
<text x="153.5" y="87.1" transform="rotate(-90 153.5 87.1)">7</text>
<text x="232.9" y="85">4</text>
<text x="46.3" y="91.3">2</text>
<text x="33" y="125.6">10</text>
<text x="33.6" y="123.1">5</text>
<text x="51.3" y="125.6">8</text>
<text x="51.3" y="123.1">9</text>
<text x="86.9" y="121.8">1</text>
<text x="86.9" y="125.6">4</text>
<text x="99.6" y="121.8">2</text>
<text x="99.6" y="125.6">3</text>
<text x="33.6" y="128.1">4</text>
<text x="51.3" y="130.7">6</text>
<text x="51.3" y="128.1">7</text>
<text x="213.2" y="130.3" transform="rotate(-90 213.2 130.3)">2</text>
<text x="51.3" y="135.8">3</text>
<text x="206.3" y="133.2">1</text>
<text x="213.2" y="137.9" transform="rotate(-90 213.2 137.9)">3</text>
<text x="51.3" y="138.3">2</text>
<text x="46.3" y="166.2">1</text>
<text x="38.6" y="168.8">2</text>
<text x="46.3" y="171.3">3</text>
<text x="46.3" y="184">1</text>
<text x="38.6" y="186.6">2</text>
<text x="46.3" y="189.1">3</text>
</g>
<g font-size="1.3" fill="#0000c2">
<text x="105.6" y="131">E-STOP is only a</text>
<text x="233.8" y="127.2">12V, 1.5A</text>
<text x="104.7" y="133.1">signal for the MCU.</text>
<text x="105.6" y="135.1">It doesn't prevent</text>
<text x="106.1" y="137.1">the E-Stop from</text>
<text x="104.3" y="139.2">cutting power to the</text>
<text x="110.6" y="141.2">motors.</text>
</g>
<g font-size="1.3" fill="#840084">
<text x="136.8" y="136.3">Color: Red</text>
<text x="154.9" y="136.6">Color: Green</text>
<text x="136.9" y="138.4">If_max: 20mA</text>
<text x="155.2" y="138.6">If_max: 20mA</text>
</g>
</svg>
